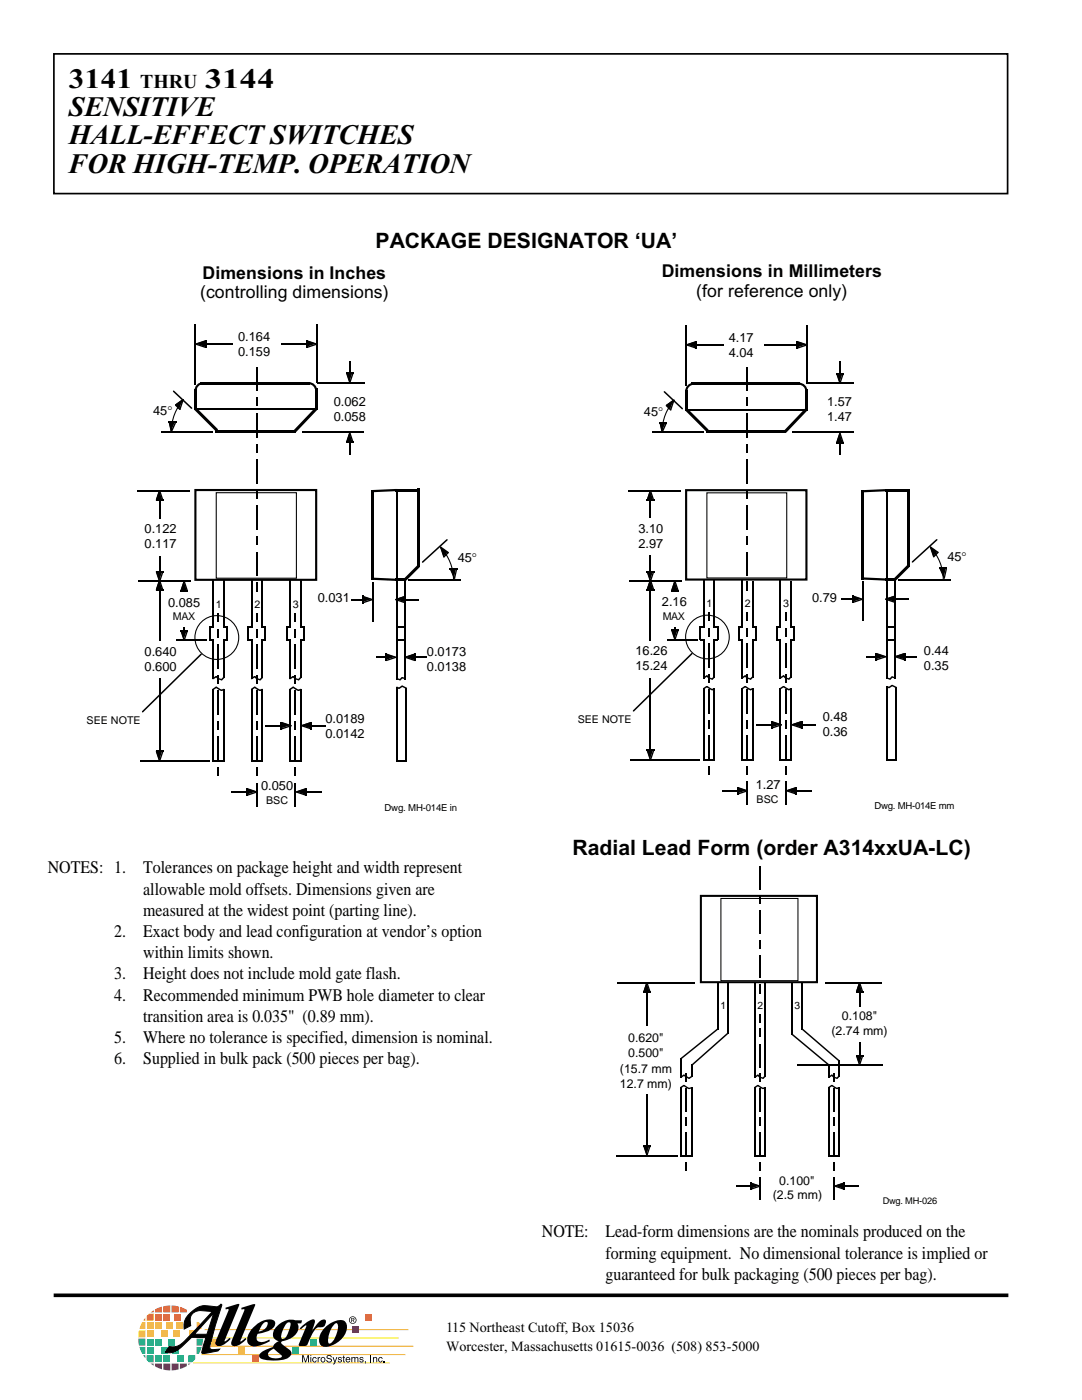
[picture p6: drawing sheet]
<svg xmlns="http://www.w3.org/2000/svg" width="216mm" height="279mm" viewBox="0 0 216 279" stroke-linecap="round" stroke-linejoin="round" font-family="sans-serif">
<path d="M10.8 10.8h190.3v27.8h-190.3z" fill="none" stroke="#000" stroke-width=".34"/>
<path d="M10.7 258.5h190.5" fill="none" stroke="#000" stroke-width=".72" stroke-linecap="butt"/>
<path d="M38.5 272h39.3M40.2 270.3h40.7M40.8 268.7h41.7" fill="none" stroke="#f3b338" stroke-width=".2"/>
<path d="M37.6 272.1h.4l-.4 .4z" fill="#6b2f88"/>
<path d="M29 263v.6h-.4z" fill="#e96a35"/>
<path d="M28.4 263.8h.6v1.4h-1.2z" fill="#f3b338"/>
<path d="M27.7 265.5h1.3v1.4h-1.4z" fill="#f8f400"/>
<path d="M27.6 267.2h1.4v1.3h-1.3z" fill="#44b854"/>
<path d="M27.8 268.8h1.2v1.4h-.6z" fill="#00a3c7"/>
<path d="M28.6 270.5h.4v.6z" fill="#0078c0"/>
<path d="M30.1 261.9l.6-.4v.4z" fill="#e20054"/>
<path d="M29.3 262.6l.4-.4h1v1.4h-1.4z" fill="#e96a35"/>
<path d="M29.3 263.8h1.4v1.4h-1.4z" fill="#f3b338"/>
<path d="M29.3 265.5h1.4v1.4h-1.4z" fill="#f8f400"/>
<path d="M29.3 267.2h1.4v1.3h-1.4z" fill="#44b854"/>
<path d="M29.3 268.8h1.4v1.4h-1.4z" fill="#00a3c7"/>
<path d="M29.3 270.5h1.4v1.4h-1l-.4-.5z" fill="#0078c0"/>
<path d="M30 272.1h.7v.5z" fill="#6b2f88"/>
<path d="M30.9 261.3l1.4-.5v1.1h-1.4z" fill="#e20054"/>
<path d="M30.9 262.2h1.4v1.4h-1.4z" fill="#e96a35"/>
<path d="M30.9 263.8h1.4v1.4h-1.4z" fill="#f3b338"/>
<path d="M32.1 265.5h1.4v1.4h-1.4z" fill="#f8f400"/>
<path d="M30.9 267.2h1.4v1.3h-1.4z" fill="#44b854"/>
<path d="M32.1 268.8h1.4v1.4h-1.4z" fill="#00a3c7"/>
<path d="M30.9 270.5h1.4v1.4h-1.4z" fill="#0078c0"/>
<path d="M30.9 272.1h1.4v1.2l-1.4-.6z" fill="#6b2f88"/>
<path d="M32.6 260.7l1.4-.2v1.4h-1.4z" fill="#e20054"/>
<path d="M32.6 262.2h1.4v1.4h-1.4z" fill="#e96a35"/>
<path d="M33 263.8h1.4v1.4h-1.4z" fill="#f3b338"/>
<path d="M34.6 265.5h1.4v1.4h-1.4z" fill="#f8f400"/>
<path d="M33.5 267.2h1.4v1.3h-1.4z" fill="#44b854"/>
<path d="M34.3 268.8h1.4v1.4h-1.4z" fill="#00a3c7"/>
<path d="M32.6 270.5h1.4v1.4h-1.4z" fill="#0078c0"/>
<path d="M32.6 272.1h1.4v1.4l-1.4-.2z" fill="#6b2f88"/>
<path d="M34.2 260.5l1.4 .2v1.2h-1.4z" fill="#e20054"/>
<path d="M34.8 262.2h1.4v1.4h-1.4z" fill="#e96a35"/>
<path d="M37.7 265.5h1.4v1.4h-1.4z" fill="#f8f400"/>
<path d="M35.3 270.5h1.4v1.4h-1.4z" fill="#0078c0"/>
<g fill="#6b2f88">
<path d="M34.2 272.1h1.4v1.2l-1.4 .2z"/>
<path d="M35.9 272.1h1.4v.5l-1.4 .6z"/>
</g>
<path d="M35.1 263.8h1.4v1.4h-1.4z" fill="#f3b338"/>
<path d="M37.6 270.5h1.4a1.34 1.34 0 0 1-.7 1.4h-.7z" fill="#0078c0"/>
<path d="M39.2 263.8h.5l.6 1.4h-1.1z" fill="#f3b338"/>
<path d="M39.2 267.2h1.3l-.2 1.3h-1.1z" fill="#44b854"/>
<path d="M39.2 268.8h1.1l-.6 1.4h-.5z" fill="#00a3c7"/>
<path d="M35.9 260.8l1.4 .6v.5h-1.4z" fill="#e20054"/>
<path d="M42 267.1h1.4v1.4h-1.4z" fill="#f8f400"/>
<path d="M50.3 270.4h1.4v1.4h-1.4z" fill="#e20054"/>
<path d="M58.3 268.8h1.4v1.4h-1.4z" fill="#44b854"/>
<path d="M61.9 267.1h1.4v1.4h-1.4z" fill="#00a3c7"/>
<path d="M72.8 262.2h1.4v1.4h-1.4z" fill="#e96a35"/>
<path d="M47.5 268.8h1.4v1.4h-1.4z" fill="#f3b338"/>
<g fill="#000">
<path d="M45 261l2.4-.7 .3-.1 .1 .2-3 7.3 .3-.1 .7-.6 .2 .2-1.2 1a1.16 1.16 0 0 1-1.8 .1v-.5l2.6-6.2v-.3h-.6zM48.2 261l2.4-.7 .3 .1-2.9 7.3 .2-.1 .8-.6 .2 .3-1.5 1.1a1.13 1.13 0 0 1-1.5 0v-.8l2.5-6.1v-.2h-.5zM50.6 264.9a3.8 3.8 0 0 1 4-1.4 1.08 1.08 0 0 1-.4 1.8l-1.1 .5-1.7 .4 .2-.5a1.7 1.7 0 0 0 1.7-1.8 1.39 1.39 0 0 0-1.4 1.1 3.6 3.6 0 0 0-.7 2.3 1.71 1.71 0 0 0 2.4 .1l.2-.1v.3a5.9 5.9 0 0 1-3.4 1.1 1.37 1.37 0 0 1-.9-2.1l.4-.8zM55.1 264.8l.8-.7 1-.5 .4-.1 .1 .5a4.5 4.5 0 0 0-1.3 3l.1 .2a.88 .88 0 0 0 1.1-.9l.7-2-.1-.3h-.5l-.1-.5 .8-.1 2.2 .1-.2 .6h-.7a2.11 2.11 0 0 1-1.1 2.8l-.9 .5-1.2 .3a.54 .54 0 0 0 .4 .8l1.5 1.3a1.55 1.55 0 0 1-1.7 1.6 8.6 8.6 0 0 1-4.5-.3l-.1-.2a1.34 1.34 0 0 1 1.2-1.5l1.5-.6 .1 .4-.3 .1a1.1 1.1 0 0 0-.8 1.2 2.25 2.25 0 0 0 2.7 .3 .97 .97 0 0 0-.7-.8l-.3-.3a.92 .92 0 0 1-.4-1.5l.8-.5a1.45 1.45 0 0 1-.8-2.5zM59.8 265.1a4.3 4.3 0 0 1 2.9-1.7l.1 .5-.6 1.7a4.8 4.8 0 0 1 2.4-2.3l.3 .1a1.07 1.07 0 0 1-.2 1.2 1.07 1.07 0 0 1-1.2 .3 3.5 3.5 0 0 0-1.6 2.2l-.2 .4a1.34 1.34 0 0 1-2.1 1l1.5-4h-.2l-.9 .8zM60.3 270.4h.3l.4 1.3 .4-1.3h.3v1.5h-.2v-1.2l-.4 1.2h-.2l-.4-1.2v1.2h-.2zM62.5 270.9h.5l.2 .3-.3-.2a.35 .35 0 0 0-.4 .3 .35 .35 0 0 0 .4 .4l.3-.2-.1 .2a.44 .44 0 0 1-.7 0v-.6zM63.4 270.8h.2v.2l.3-.2v.2l-.3 .1v.8h-.2zM65.4 270.5h.6l.2 .4-.5-.3-.4 .2 .8 .4a.53 .53 0 0 1-.2 .7 .53 .53 0 0 1-.8-.3v-.2h.2a.37 .37 0 0 0 .4 .3 .37 .37 0 0 0 .3-.3l-.8-.4v-.4zM66.4 270.8h.2l.2 .9 .3-.9h.2l-.3 .8a.63 .63 0 0 1-.5 .7l-.1-.2h.3v-.2zM64.8 265l.9-.8 1.3-.6v.5a4.2 4.2 0 0 0-1.4 4 1.76 1.76 0 0 0 1.4-1.5l.4-1.1a.94 .94 0 0 0-.4-1.4v-.5a1.51 1.51 0 0 1 2.2 .9 4.4 4.4 0 0 1-4.8 4.2 1.68 1.68 0 0 1-.6-2.2zM67.5 271l.3-.2 .4 .2-.2 .1-.2-.1-.2 .1 .6 .3-.2 .5-.5-.1-.1-.1v-.2l.4 .3 .3-.2-.6-.3z"/>
<path d="M68.5 270.5h.2v.3h.1v.2h-.1v.7l.1 .2-.3-.1v-.8h-.2zM70.1 270.8h.2v.2l.3-.2 .3 .2 .4-.2 .2 .4v.7h-.2v-.7l-.2-.2-.2 .1v.8h-.2v-.7l-.1-.2-.3 .1v.8h-.2zM71.8 271l.3-.2 .4 .2-.1 .1-.3-.1-.2 .1 .6 .3-.1 .5-.5-.1-.2-.1v-.2l.4 .3 .3-.2-.6-.3zM72.8 271.7h.2v.4l-.2 .1 .1-.3zM73.9 270.4h.2v1.5h-.2zM74.4 270.8h.2v.2a.39 .39 0 0 1 .6-.1l.1 1h-.2v-.8l-.2-.1-.3 .1v.8h-.2zM75.7 270.9h.5l.1 .3-.2-.2a.35 .35 0 0 0-.5 .3 .35 .35 0 0 0 .5 .4l.2-.2v.2a.44 .44 0 0 1-.8 0v-.6zM76.6 271.7h.2v.2h-.2z"/>
<path d="M61.9 270.8v1.1h.2v-1.1zM61.9 270.4v.2h.2v-.2z"/>
<path d="M64 271.4a.52 .52 0 0 0 1 0 .52 .52 0 0 0-1 0zM64.3 271a.35 .35 0 0 1 .5 .4 .35 .35 0 0 1-.5 .3l-.2-.3z"/>
<path d="M69.2 270.9a.54 .54 0 0 0-.2 .7 .54 .54 0 0 0 .7 .2l.2-.3-.5 .3-.3-.4h.8v-.3l-.2-.2zM69.3 271h.3l.1 .3h-.6z"/>
</g>
<path d="M40.8 265.4h40.7M41 267h38.6" fill="none" stroke="#f3b338" stroke-width=".2"/>
<path d="M42.6 262.1l-1.3 4.2h-2.5zM37.6 262.4a3.2 3.2 0 0 0-.8 2.8l1.3-.6a2.15 2.15 0 0 1 1.5-3l2.8 .1-5.6 6-1.1 .8a3 3 0 0 1-2 .2l-.7 1.2a3.2 3.2 0 0 0 3.2-1.1l2-1.9 2.9 .1-.8 3 .5 .1 2.7-.5 .3-.3h-1.6l-.3-.4 1.1-4.4 1.3-4.1-.2-.1-.9 .5-1.3-.1a4.3 4.3 0 0 0-4.3 1.7z" fill-rule="evenodd" fill="#000"/>
<path d="M37.6 262.4a4.6 4.6 0 0 1 4.3-1.7l1.3 .1 .9-.5 .2 .1-1.3 4.1-1.1 4.4 .3 .4h1.6l-.3 .3-2.7 .5-.5-.1 .8-3-2.9-.1-2 1.9a3.2 3.2 0 0 1-3.2 1.1l.7-1.2a3 3 0 0 0 3.1-1l5.6-6-2.4-.2a1.96 1.96 0 0 0-2 2.7l.1 .4-1.3 .6a3.2 3.2 0 0 1 .8-2.8zM42.6 262.1l-1.3 4.2h-2.5z" fill="none" stroke="#000" stroke-width=".2"/>
<path d="M70.3 264.7h1.4v1.4h-1.4z" fill="#6b2f88"/>
<g fill="#000">
<path d="M39 68.6l1.9-.7v1.3zM61.2 67.9l1.9 .7-1.9 .6zM69.1 74.3h1.2l-.6 2zM69.7 86.3l.6 1.9h-1.2zM76.9 130.4l2 .7-2 .6zM80.8 131.1l1.9-.7v1.3zM49.2 157.3l1.9 .7-1.9 .6zM59 158l2-.7v1.3z"/>
<path d="M69.6 263.4a.75 .75 0 0 0 1.5 0 .75 .75 0 0 0-1.5 0zM69.8 263.5a.61 .61 0 0 1 1.2 0 .61 .61 0 0 1-1.2 0zM70.1 263v.9h.1v-.4l.5 .4-.2-.4 .2-.1v-.3zM70.2 263.1l.3 .1v.2h-.3z" fill-rule="evenodd"/>
</g>
<g fill="none" stroke="#000" stroke-width=".21">
<path d="M40.9 68.7h20.5M63.2 64.7v11.8M63.3 76.4h9.4M69.8 72v2.5M39 81.7h24.1M51.3 82.4v4.9M51.3 91.6v4.9M60.3 86.2h12.4M69.8 88.2v2.6M79.2 97.8v37.8M27.7 116h10.4M42.5 115.7v9.6"/>
<path d="M44.6 115.7v9.6M50.2 115.7v9.6M51.3 100.8v4.9M51.3 110.2v4.7M52.3 115.9v9.4M57.9 115.7v9.6M60 115.9v9.4M74.5 116.1v7.9M80.9 115.9v19.7M42.5 127.7v7.9M42.5 137.5v14.5M43.6 128.5v4.9"/>
<path d="M43.6 137.7v4.9M44.6 127.7v7.6M44.6 137.5v14.5M50.2 127.7v7.9M50.2 137.5v14.5M51.3 128.5v4.9M51.3 137.7v4.9M52.3 127.7v7.6M52.3 137.5v14.5M57.9 127.7v7.9M57.9 137.5v14.5M58.9 128.5v4.9"/>
<path d="M58.9 137.7v4.9M60 127.7v7.6M60 137.5v14.5M75 131.2h2.2M79.2 137v15M81.1 137.3v14.7M82.7 131.2h2.6M42.4 151.9h2.3M43.6 146.9v4.9M46.2 158.1h3.2M50.1 151.9h2.3M51.3 146.9v4.9"/>
<path d="M51.3 156.2v4.7M57.8 151.9h2.3M58.9 146.9v4.9M58.9 156.2v4.7M61 158.1h3.2M79.1 151.9h2.1"/>
</g>
<g fill="#000">
<path d="M39 68.6l2.1 .6v.2l-2.1-.6zM40.9 68.6h.2v.8h-.2zM40.9 67.9h.2v.9h-.2zM39 68.6l2.1-.7v.2l-1.9 .7h-.2zM61.2 68.6h.2v.8h-.2zM61.2 67.9h.2v.9h-.2zM61.2 67.9l2.1 .7v.2l-2.1-.7zM61.2 69.2l2.1-.6v.2l-1.9 .6h-.2zM69.1 74.3h.2l.6 2.2h-.2zM69.1 74.3h.8v.2h-.8zM69.7 74.3h.9v.2h-.9zM70.3 74.3h.3v.2l-.7 2h-.2z"/>
<path d="M51.1 88.6h.3v1.7h-.3zM51.1 97.8h.3v1.7h-.3zM62.9 81.4h.4v.4l-4.3 4.5h-.4v-.4zM69.1 88.2h.8v.2h-.8zM69.7 86.3h.2v.2l-.6 1.9h-.2zM69.7 88.2h.9v.2h-.9zM69.7 86.3h.2l.7 2.1h-.3zM74.2 97.8l5.1-.2v.4l-4.7 .2h-.4zM51.1 107h.3v1.7h-.3zM51.1 116.1h.3v2h-.3zM74.2 115.3l5.1 .2v.4l-5.1-.2zM74.2 115.3h.4v.4h-.4z"/>
<path d="M83.3 112.7h.5v.5l-2.8 2.7h-.4v-.4zM42.4 135.3l.9-.4v.2l-.7 .5h-.2zM43 134.9h.3l.4 .4v.3h-.2l-.5-.5zM42.4 137.5l.9-.5v.3l-.7 .4h-.2zM43 137l.9 .5v.2l-.9-.4zM43.5 122.3h.2v1.7h-.2zM43.5 125.5h.2v1.7h-.2zM43.5 134.7h.2v1.7h-.2zM43.5 135.3l.8 .3v.2l-.8-.2zM43.7 137.5l.6 .2v.2l-.6-.2zM44.5 135.1h.2v.2l-.4 .5h-.2v-.2zM44.1 137.7l.6-.2v.2l-.4 .2h-.2z"/>
<path d="M50.1 135.3l.8-.4v.2l-.6 .5h-.2zM50.7 134.9h.2l.5 .4v.3h-.3l-.4-.5zM50.1 137.5l.8-.5v.3l-.6 .4h-.2zM50.7 137l.9 .5v.2l-.9-.4zM51.1 122.3h.3v1.7h-.3zM51.1 125.5h.3v1.7h-.3zM51.1 134.7h.3v1.7h-.3zM51.1 135.3l.9 .3v.2l-.9-.2zM51.4 137.5l.6 .2v.2l-.6-.2zM52.2 135.1h.2v.2l-.4 .5h-.2v-.2zM51.8 137.7l.6-.2v.2l-.4 .2h-.2zM57.8 135.3l.8-.4v.2l-.6 .5h-.2z"/>
<path d="M58.4 134.9h.2l.4 .4v.3h-.2l-.4-.5zM57.8 137.5l.8-.5v.3l-.6 .4h-.2zM58.4 137l.8 .5v.2l-.8-.4zM58.8 122.3h.2v1.7h-.2zM58.8 125.5h.2v1.7h-.2zM58.8 134.7h.2v1.7h-.2zM58.8 135.3l.9 .3v.2l-.9-.2zM59 137.5l.7 .2v.2l-.7-.2zM59.9 135.1h.2v.2l-.4 .5h-.2v-.2zM59.5 137.7l.6-.2v.2l-.4 .2h-.2zM76.9 131.1h.3v.8h-.3zM76.9 130.4h.3v.9h-.3z"/>
<path d="M76.9 130.4l2.2 .7v.2l-2.2-.7zM76.9 131.7l2.2-.6v.2l-1.9 .6h-.3zM79.1 127.7h1.9v.2h-1.9zM79.1 135.3l.8 .3v.2l-.8-.2zM79.1 137l.6 .3v.2l-.6-.2zM80.1 135.1h.3v.2l-.5 .5h-.2v-.2zM80.1 135.1l.9 .2v.3l-.9-.3zM79.5 137.3l.9-.5v.2l-.7 .5h-.2zM80.1 136.8l1.1 .5v.2l-1.1-.5zM80.8 131.1l2.1 .6v.2l-2.1-.6zM82.7 131.1h.2v.8h-.2zM82.7 130.4h.2v.9h-.2z"/>
<path d="M80.8 131.1l2.1-.7v.2l-1.9 .7h-.2zM43.5 143.9h.2v1.7h-.2zM43.5 153h.2v1.8h-.2zM49.2 157.3l2.2 .7v.2l-2.2-.7zM49.2 157.3h.2v.9h-.2zM49.2 158h.2v.8h-.2zM51.1 143.9h.3v1.7h-.3zM51.1 153h.3v1.8h-.3zM49.2 158.6l2.2-.6v.2l-2 .6h-.2zM58.8 143.9h.2v1.7h-.2zM58.8 153h.2v1.8h-.2zM59 158l2.2 .6v.2l-2.2-.6z"/>
<path d="M61 158h.2v.8h-.2zM61 157.3h.2v.9h-.2zM59 158l2.2-.7v.2l-2 .7h-.2zM79.1 151.8h.2v.2h-.2z"/>
</g>
<path d="M40.1 76.5h21.7M61.5 76.5a1.49 1.49 0 0 1 1.6 1.5M63.1 77.5v4.3M39 97.8h24.1v17.9h-24.1zM43 86.1h16M74.4 97.8v17.9M78.9 97.8h4.9M83.6 97.6v15.6M78.9 115.7h2.1" fill="none" stroke="#000" stroke-width=".43"/>
<path d="M46.7 65.4h9.4v7.2h-9.4z" fill-rule="evenodd" fill="#fff"/>
<path d="M27.5 97.9h10.4M31.8 99.7v14.5M43.1 98.3h16v17.1h-16zM31.8 117.6v32.5M81.4 115.8h10.5M87.9 109.3a9.3 9.3 0 0 1 2.6 6.4M35.2 127.8h6.1M27.9 151.9h13.9" fill="none" stroke="#000" stroke-width=".21"/>
<g fill="#000">
<path d="M31.1 99.7h.9v.2h-.9zM31.7 97.8h.3v.2l-.7 1.9h-.2zM31.7 99.7h.9v.2h-.9zM31.7 97.8h.3l.6 2.1h-.2zM31.1 114h.2l.7 2.1h-.3zM31.1 114h.9v.2h-.9zM31.1 117.6h.9v.2h-.9zM31.7 114h.9v.2h-.9zM31.7 115.7h.3v.2l-.7 1.9h-.2zM31.7 117.6h.9v.2h-.9zM31.7 115.7h.3l.6 2.1h-.2zM32.4 114h.2v.2l-.6 1.9h-.3z"/>
<path d="M87.8 109.1h.2l.7 2.1h-.2zM87.8 109.1h.2l1.5 1.1v.2h-.2l-1.5-1.1zM88.7 110.4h.2l.2 .4-.4-.2zM88.5 111l.4-.4h.2v.2l-.4 .4h-.2zM84.2 112.1l4.9-4.5h.2v.2l-4.9 4.5h-.2zM89.3 110.2h.2v.2l-.4 .4h-.2v-.2zM89.7 113.4h.9v.2h-.9zM89.7 113.4h.3l.8 2.1h-.2zM90.4 113.4h.2v.4h-.2zM90.4 113.4h.8v.2h-.8zM91 113.4h.2v.2l-.4 1.9h-.2zM31.1 149.8h.2l.7 2.2h-.3z"/>
<path d="M31.1 149.8h.9v.3h-.9zM31.7 149.8h.9v.3h-.9zM32.4 149.8h.2v.3l-.6 1.9h-.3z"/>
</g>
<path d="M31.7 97.8l.7 1.9h-1.3zM31.1 114h1.3l-.7 1.9zM31.7 115.7l.7 1.9h-1.3zM87.8 109.1l1.5 1.1-.8 .8zM89.7 113.4h1.3l-.4 1.9zM31.1 149.8h1.3l-.7 2z" fill="#000"/>
<path d="M27.5 128.1h9.4v7.2h-9.4z" fill-rule="evenodd" fill="#fff"/>
<path d="M36.8 117.8v8.2" fill="none" stroke="#000" stroke-width=".21"/>
<path d="M36.6 115.9l.7 1.9h-1.3zM36 125.7h1.3l-.7 2z" fill="#000"/>
<path d="M36 117.8h.9v.3h-.9zM36.6 115.9h.3v.2l-.7 2h-.2zM36.6 117.8h.9v.3h-.9zM36.6 115.9h.3l.6 2.2h-.2zM36 125.7h.2l.7 2.2h-.3zM36 125.7h.9v.3h-.9zM36.6 125.7h.9v.3h-.9zM37.3 125.7h.2v.3l-.6 1.9h-.3z" fill="#000"/>
<path d="M32.2 118.3h9.3v6.8h-9.3z" fill-rule="evenodd" fill="#fff"/>
<g fill="#000">
<path d="M34.5 78h.2l3.7 3.4v.2h-.3l-3.6-3.4zM34.9 80.7l1.5-1h.2v.2l-1.4 1h-.3zM36.4 79.7h.2v.2l-.6 1.9h-.2zM51.1 79.2h.3v1.7h-.3zM33.7 84.1h.8v.3h-.8zM33.7 84.1h.2l.4 2.2h-.2zM34.3 84.1h.2v.3h-.2zM34.3 84.1h.9v.3h-.9zM34.9 80.7h.3l.4 .5v.2h-.2l-.5-.5zM34.9 84.1h.3v.3l-.9 1.9h-.2zM35.4 81.2h.2l.4 .4v.2h-.2l-.4-.4zM35.6 80.9h.2v.3l-.2 .4h-.2z"/>
<path d="M38.8 81.4h.4l4.3 4.2v.5h-.5l-4.2-4.3zM72.3 118.9l2.1 .7v.2l-2.1-.7zM72.3 118.9h.2v.9h-.2zM72.3 119.6h.2v.8h-.2zM72.3 120.2l2.1-.6v.2l-1.9 .6h-.2zM78.9 119.6l2.1 .6v.2l-2.1-.6zM80.8 119.6h.2v.8h-.2zM80.8 118.9h.2v.9h-.2zM78.9 119.6l2.1-.7v.2l-1.9 .7h-.2zM56.1 144.1l2.1 .6v.2l-2.1-.6zM56.1 144.1h.2v.8h-.2zM56.1 144.7h.2v.9h-.2z"/>
<path d="M56.1 145.4l2.1-.7v.2l-1.9 .7h-.2zM60.1 144.7l2.1 .7v.2l-2.1-.7zM62 144.7h.2v.9h-.2zM62 144.1h.2v.8h-.2zM60.1 144.7l2.1-.6v.2l-1.9 .6h-.2z"/>
</g>
<path d="M39 77.7v4.1M40.6 76.5h-.1a1.53 1.53 0 0 0-1.5 1.6" fill="none" stroke="#000" stroke-width=".43"/>
<path d="M36.7 79.7a9.3 9.3 0 0 0-2.5 6.4M38.9 64.7v12.2M51.3 73.3v4.7M32.2 86.2h10.2M70.1 119.7h2.4M80.8 119.7h2.8M53.1 144.8h3.2M62 144.8h3" fill="none" stroke="#000" stroke-width=".21"/>
<path d="M34.9 80.7l1.5-1-.6 1.9zM33.7 84.1h1.2l-.8 2zM72.3 118.9l1.9 .7-1.9 .6zM78.9 119.6l1.9-.7v1.3zM56.1 144.1l1.9 .6-1.9 .7zM60.1 144.7l1.9-.6v1.3z" fill="#000"/>
<path d="M27.5 103.6h9.4v7.2h-9.4z" fill-rule="evenodd" fill="#fff"/>
<g fill="none" stroke="#000" stroke-width=".21">
<path d="M138.8 68.8h20.4M161 64.9v11.7M161.1 76.5h9.4M167.6 72.1v2.6M136.9 81.8h24M149.1 82.5v4.9M149.1 91.7v4.8M158.2 86.2h12.3M167.6 88.3v2.5M177 97.8v37.6M125.6 116h10.5M140.4 115.7v9.5"/>
<path d="M142.5 115.7v9.5M148.1 115.7v9.5M149.1 100.8v4.9M149.1 110.1v4.7M150.2 115.9v9.3M155.7 115.7v9.5M157.8 115.9v9.3M172.3 116.1v7.8M178.7 115.9v19.5M41.9 125.1v2.8M45.3 125.1v2.8M49.5 125.1v2.8"/>
<path d="M53 125.1v2.8M57.2 125.1v2.8M60.6 125.1v2.8M140.4 127.6v7.8M140.4 137.3v14.5M141.5 128.4v4.9M141.5 137.5v4.9M142.5 127.6v7.6M142.5 137.3v14.5M148.1 127.6v7.8M148.1 137.3v14.5M149.1 128.4v4.9"/>
<path d="M149.1 137.5v4.9M150.2 127.6v7.6M150.2 137.3v14.5M155.7 127.6v7.8M155.7 137.3v14.5M156.8 128.4v4.9M156.8 137.5v4.9M157.8 127.6v7.6M157.8 137.3v14.5M172.8 131.1h2.1M177 136.9v14.9M178.9 137.1v14.7"/>
<path d="M180.5 131.1h2.5M140.3 151.7h2.3M141.5 146.7v4.9M144.1 157.8h3.2M148 151.7h2.3M149.1 146.7v4.9M149.1 156v4.7M155.6 151.7h2.3M156.8 146.7v4.9M156.8 156v4.7M158.8 157.8h3.2M176.8 151.7h2.2"/>
<circle cx="43.3" cy="127.2" r="4.4"/>
</g>
<g fill="#000">
<path d="M136.9 68.7l2.1 .7v.2l-2.1-.7zM138.8 68.7h.2v.9h-.2zM138.8 68.1h.2v.8h-.2zM136.9 68.7l2.1-.6v.2l-1.9 .6h-.2zM159 68.7h.2v.9h-.2zM159 68.1h.2v.8h-.2zM159 68.1l2.1 .6v.2l-2.1-.6zM159 69.4l2.1-.7v.2l-1.9 .7h-.2zM166.9 74.5h.2l.6 2.1h-.2zM166.9 74.5h.8v.2h-.8zM167.5 74.5h.9v.2h-.9zM168.1 74.5h.3v.2l-.7 1.9h-.2z"/>
<path d="M149 88.7h.2v1.7h-.2zM149 97.8h.2v1.7h-.2zM160.7 81.5h.4v.4l-4.2 4.5h-.4v-.5zM166.9 88.3h.8v.2h-.8zM167.5 86.4h.2v.2l-.6 1.9h-.2zM167.5 88.3h.9v.2h-.9zM167.5 86.4h.2l.7 2.1h-.3zM172 97.8l5.1-.2v.4l-5.1 .2zM149 107h.2v1.7h-.2zM149 116.1h.2v1.9h-.2zM172 115.2l5.1 .3v.4l-5.1-.2zM172 115.2h.4v.5h-.4z"/>
<path d="M178.3 115.5l2.8-2.8h.4v.4l-2.7 2.8h-.5zM28.3 142l11.8-11.6h.2v.2l-11.8 11.6h-.2zM41.8 127.7h.8v.2h-.8zM41.8 125.1h.8v.2h-.8zM44.5 125.1h.9v.2h-.9zM44.7 127.7h.7v.2h-.7zM49.4 127.7h.9v.2h-.9zM49.4 125.1h.9v.2h-.9zM52.2 125.1h.9v.2h-.9zM52.4 127.7h.7v.2h-.7zM57.1 127.7h.9v.2h-.9zM57.1 125.1h.9v.2h-.9z"/>
<path d="M59.9 125.1h.8v.2h-.8zM60.1 127.7h.6v.2h-.6zM79.1 125.1h1.9v.2h-1.9zM140.3 135.2l.9-.4v.2l-.7 .4h-.2zM140.9 134.8h.3l.4 .4v.2h-.2l-.5-.4zM140.3 137.3l.9-.4v.2l-.7 .4h-.2zM140.9 136.9l.9 .4v.2l-.9-.4zM141.4 122.2h.2v1.7h-.2zM141.4 125.4h.2v1.7h-.2zM141.4 134.6h.2v1.7h-.2zM141.4 135.2l.8 .2v.2l-.8-.2zM141.6 137.3l.6 .2v.3l-.6-.3z"/>
<path d="M142 135.4l.4-.4h.2v.2l-.4 .4h-.2zM142 137.5l.6-.2v.2l-.4 .3h-.2zM148 135.2l.8-.4v.2l-.6 .4h-.2zM148.6 134.8h.2l.4 .4v.2h-.2l-.4-.4zM148 137.3l.8-.4v.2l-.6 .4h-.2zM148.6 136.9l.8 .4v.2l-.8-.4zM149 122.2h.2v1.7h-.2zM149 125.4h.2v1.7h-.2zM149 134.6h.2v1.7h-.2zM149 135.2l.9 .2v.2l-.9-.2zM149.2 137.3l.7 .2v.3l-.7-.3zM149.7 135.4l.4-.4h.2v.2l-.4 .4h-.2z"/>
<path d="M149.7 137.5l.6-.2v.2l-.4 .3h-.2zM155.6 135.2l.9-.4v.2l-.7 .4h-.2zM156.2 134.8h.3l.4 .4v.2h-.2l-.5-.4zM155.6 137.3l.9-.4v.2l-.7 .4h-.2zM156.2 136.9l.9 .4v.2l-.9-.4zM156.7 122.2h.2v1.7h-.2zM156.7 125.4h.2v1.7h-.2zM156.7 134.6h.2v1.7h-.2zM156.7 135.2l.8 .2v.2l-.8-.2zM156.9 137.3l.6 .2v.3l-.6-.3zM157.3 135.4l.4-.4h.2v.2l-.4 .4h-.2zM157.3 137.5l.6-.2v.2l-.4 .3h-.2z"/>
<path d="M174.7 131h.2v.8h-.2zM174.7 130.3h.2v.9h-.2zM174.7 130.3l2.1 .7v.2l-2.1-.7zM174.7 131.6l2.1-.6v.2l-1.9 .6h-.2zM176.8 127.6h2v.2h-2zM176.8 135.2l.9 .2v.2l-.9-.2zM176.8 136.9l.7 .2v.2l-.7-.2zM177.5 135.4l.4-.4h.2v.2l-.4 .4h-.2zM177.9 135l.9 .2v.2l-.9-.2zM177.3 137.1l.8-.4v.2l-.6 .4h-.2zM177.9 136.7l1.1 .4v.2l-1.1-.4zM178.5 131l2.2 .6v.2l-2.2-.6z"/>
<path d="M180.5 131h.2v.8h-.2zM180.5 130.3h.2v.9h-.2zM178.5 131l2.2-.7v.2l-1.9 .7h-.3zM141.4 143.7h.2v1.7h-.2zM141.4 152.8h.2v1.7h-.2zM147.1 157.1l2.1 .6v.2l-2.1-.6zM147.1 157.1h.2v.8h-.2zM147.1 157.7h.2v.9h-.2zM149 143.7h.2v1.7h-.2zM149 152.8h.2v1.7h-.2zM147.1 158.4l2.1-.7v.2l-1.9 .7h-.2zM156.7 143.7h.2v1.7h-.2z"/>
<path d="M156.7 152.8h.2v1.7h-.2zM156.9 157.7l2.1 .7v.2l-2.1-.7zM158.8 157.7h.2v.9h-.2zM158.8 157.1h.2v.8h-.2zM156.9 157.7l2.1-.6v.2l-1.9 .6h-.2zM176.8 151.6h.3v.2h-.3z"/>
</g>
<path d="M138 76.6h21.6M159.3 76.6h.1a1.49 1.49 0 0 1 1.5 1.5M160.9 77.6v4.3M136.9 97.8h24v17.9h-24zM140.9 86.1h16M172.2 97.8v17.9M176.6 97.8h4.9M181.3 97.6v15.5M176.6 115.7h2.2" fill="none" stroke="#000" stroke-width=".42"/>
<path d="M136.9 68.7l1.9-.6v1.3zM159 68.1l1.9 .6-1.9 .7zM166.9 74.5h1.2l-.6 1.9zM167.5 86.4l.6 1.9h-1.2zM174.7 130.3l1.9 .7-1.9 .6zM178.5 131l2-.7v1.3zM147.1 157.1l1.9 .6-1.9 .7zM156.9 157.7l1.9-.6v1.3z" fill="#000"/>
<path d="M144.6 65.5h7.8v7.3h-7.8z" fill-rule="evenodd" fill="#fff"/>
<path d="M125.4 97.9h10.4M129.8 99.7v14.5M141.1 98.4h15.9v16.9h-15.9zM129.8 117.6v32.3M179.2 115.8h10.4M185.7 109.2a9.3 9.3 0 0 1 2.5 6.5M133.1 127.7h6.1M125.9 151.7h13.8" fill="none" stroke="#000" stroke-width=".21"/>
<g fill="#000">
<path d="M129 99.7h.9v.2h-.9zM129.7 97.8h.2v.2l-.6 1.9h-.3zM129.7 99.7h.8v.2h-.8zM129.7 97.8h.2l.6 2.1h-.2zM129 114h.3l.6 2.1h-.2zM129 114h.9v.2h-.9zM129 117.6h.9v.2h-.9zM129.7 114h.8v.2h-.8zM129.7 115.7h.2v.2l-.6 1.9h-.3zM129.7 117.6h.8v.2h-.8zM129.7 115.7h.2l.6 2.1h-.2zM130.3 114h.2v.2l-.6 1.9h-.2z"/>
<path d="M185.6 109.1h.2l.6 2.1h-.2zM185.6 109.1h.2l1.5 1v.3h-.3l-1.4-1.1zM186.4 110.4l.4 .2v.2h-.2zM186.6 110.6h.2v.2l-.4 .4h-.2v-.2zM181.9 112.1l4.9-4.5h.2v.2l-4.8 4.5h-.3zM186.6 110.6l.4-.5h.3v.3l-.5 .4h-.2zM187.5 113.3h.8v.2h-.8zM187.5 113.3h.2l.8 2.2h-.2zM188.1 113.3h.2v.5h-.2zM188.1 113.3h.9v.2h-.9zM188.7 113.3h.3v.2l-.5 2h-.2zM129 149.6h.3l.6 2.2h-.2z"/>
<path d="M129 149.6h.9v.3h-.9zM129.7 149.6h.8v.3h-.8zM130.3 149.6h.2v.3l-.6 1.9h-.2z"/>
</g>
<path d="M129.7 97.8l.6 1.9h-1.3zM129 114h1.3l-.6 1.9zM129.7 115.7l.6 1.9h-1.3zM185.6 109.1l1.4 1-.8 .9zM187.5 113.3h1.2l-.4 1.9zM129 149.6h1.3l-.6 2z" fill="#000"/>
<path d="M125.4 128h9.4v7.2h-9.4z" fill-rule="evenodd" fill="#fff"/>
<path d="M134.7 117.8v8.1" fill="none" stroke="#000" stroke-width=".21"/>
<path d="M134.6 115.9l.6 1.9h-1.3zM133.9 125.6h1.3l-.6 2z" fill="#000"/>
<path d="M133.9 117.8h.9v.2h-.9zM134.6 115.9h.2v.2l-.7 1.9h-.2zM134.6 117.8h.8v.2h-.8zM134.6 115.9h.2l.6 2.1h-.2zM133.9 125.6h.2l.7 2.2h-.2zM133.9 125.6h.9v.3h-.9zM134.6 125.6h.8v.3h-.8zM135.2 125.6h.2v.3l-.6 1.9h-.2z" fill="#000"/>
<path d="M130.7 118.2h7.9v6.8h-7.9z" fill-rule="evenodd" fill="#fff"/>
<g fill="#000">
<path d="M132.4 78.1h.3l3.6 3.4v.2h-.2l-3.7-3.4zM132.9 80.8l1.5-1h.2v.2l-1.5 1h-.2zM134.4 79.8h.2v.2l-.7 1.9h-.2zM149 79.3h.2v1.7h-.2zM131.6 84.2h.8v.2h-.8zM131.6 84.2h.2l.4 2.2h-.2zM132.2 84.2h.2v.2h-.2zM132.2 84.2h.9v.2h-.9zM132.9 80.8h.2l.4 .5v.2h-.2l-.4-.5zM132.9 84.2h.2v.2l-.9 2h-.2zM133.3 81.3h.2l.4 .4v.2h-.2l-.4-.4zM133.5 81h.2v.3l-.2 .4h-.2z"/>
<path d="M136.7 81.5h.4l4.3 4.2v.4h-.5l-4.2-4.2zM170.1 118.9l2.1 .6v.2l-2.1-.6zM170.1 118.9h.2v.8h-.2zM170.1 119.5h.2v.8h-.2zM170.1 120.1l2.1-.6v.2l-1.9 .6h-.2zM176.6 119.5l2.2 .6v.2l-2.2-.6zM178.5 119.5h.3v.8h-.3zM178.5 118.9h.3v.8h-.3zM176.6 119.5l2.2-.6v.2l-2 .6h-.2zM153.9 143.9l2.1 .6v.3l-2.1-.7zM153.9 143.9h.2v.9h-.2zM153.9 144.5h.2v.9h-.2z"/>
<path d="M153.9 145.2l2.1-.7v.3l-1.9 .6h-.2zM157.9 144.5l2.2 .7v.2l-2.2-.6zM159.9 144.5h.2v.9h-.2zM159.9 143.9h.2v.9h-.2zM157.9 144.5l2.2-.6v.2l-1.9 .7h-.3z"/>
</g>
<path d="M136.9 77.9v4M138.5 76.6a1.53 1.53 0 0 0-1.6 1.6" fill="none" stroke="#000" stroke-width=".42"/>
<path d="M134.6 79.8a9.3 9.3 0 0 0-2.5 6.3M136.8 64.9v12.1M149.1 73.4v4.7M130.1 86.2h10.2M167.9 119.6h2.4M178.5 119.6h2.8M150.9 144.7h3.2M159.9 144.7h2.9" fill="none" stroke="#000" stroke-width=".21"/>
<path d="M132.9 80.8l1.5-1-.7 1.9zM131.6 84.2h1.3l-.9 1.9zM170.1 118.9l1.9 .6-1.9 .6zM176.6 119.5l1.9-.6v1.2zM153.9 143.9l1.9 .6-1.9 .7zM157.9 144.5l2-.6v1.3z" fill="#000"/>
<path d="M126.1 103.6h7.8v7.2h-7.8z" fill-rule="evenodd" fill="#fff"/>
<g fill="none" stroke="#000" stroke-width=".21">
<path d="M139.8 125v2.8M143.2 125v2.8M147.4 125v2.8M150.8 125v2.8M155.1 125v2.8M158.5 125v2.8"/>
<circle cx="141.2" cy="127.1" r="4.4"/>
</g>
<g fill="#000">
<path d="M126.3 141.8l11.7-11.5h.2v.2l-11.7 11.5h-.2zM139.7 127.6h.8v.2h-.8zM139.7 125h.8v.2h-.8zM142.4 125h.9v.2h-.9zM142.6 127.6h.7v.2h-.7zM147.3 127.6h.9v.2h-.9zM147.3 125h.9v.2h-.9zM150.1 125h.8v.2h-.8zM150.3 127.6h.6v.2h-.6zM155 127.6h.8v.2h-.8zM155 125h.8v.2h-.8zM157.7 125h.9v.2h-.9z"/>
<path d="M157.9 127.6h.7v.2h-.7zM176.8 125h2v.2h-2zM128.4 197.9h.8v.2h-.8zM129 196h.2v.2l-.6 1.9h-.2zM129 197.9h.8v.2h-.8zM129 196h.2l.6 2.1h-.2zM128.4 228.6h.2l.6 2.1h-.2zM128.4 228.6h.8v.2h-.8zM129 228.6h.8v.2h-.8zM129.6 228.6h.2v.2l-.6 1.9h-.2z"/>
</g>
<path d="M129.1 197.9v30.9" fill="none" stroke="#000" stroke-width=".2"/>
<path d="M129 196l.6 1.9h-1.2zM128.4 228.6h1.2l-.6 1.9z" fill="#000"/>
<path d="M122.4 204.8h13.1v13.6h-13.1z" fill-rule="evenodd" fill="#fff"/>
<g fill="none" stroke="#000" stroke-width=".2">
<path d="M143.8 179.3h15.4v16.4h-15.4zM151.6 172.8v4.8M143.2 196v9.5M145.3 196v10.3M150.6 196v19.1M151.6 181.7v4.7M151.6 190.7v4.5M152.7 196.2v18.7M158 196v10.5M160 196.2v9.3M171.5 197.9v12.9M135.9 211.2v3.9"/>
<path d="M135.9 216.9v14M136.9 217.1v4.8M138.1 212.4v2.5M138.1 216.9v14M150.6 216.9v14M151.6 208.3v4.7M151.6 217.1v4.8M152.7 216.9v14M165.4 212.4v2.7M165.4 216.9v14M166.4 217.1v4.8M167.4 211.6v3.3"/>
<path d="M167.4 216.9v14M123 230.8h12.3M135.8 230.8h2.4M136.9 226v4.7M146.8 236.7h3.1M150.5 230.8h2.3M151.6 226v4.7M151.6 235v4.5M165.3 230.8h2.2M166.4 226v4.7M166.4 235v4.5M168.3 236.7h3.1"/>
</g>
<g fill="#000">
<path d="M151.5 178.8h.2v1.6h-.2zM151.5 187.6h.2v1.7h-.2zM151.5 196.4h.2v1.9h-.2zM170.8 197.9h.8v.2h-.8zM171.4 196h.2v.2l-.6 1.9h-.2zM171.4 197.9h.8v.2h-.8zM171.4 196h.2l.6 2.1h-.2zM135.8 214.9l.8-.4v.2l-.6 .4h-.2zM136.4 214.5l.8 .4v.2l-.8-.4zM135.8 216.9l.8-.4v.2l-.6 .4h-.2zM136.4 216.5l.8 .4v.2l-.8-.4zM136.8 214.3h.2v1.6h-.2z"/>
<path d="M137 214.9l.6 .2v.2l-.6-.2zM137 216.9l.6 .2v.2l-.6-.2zM137.4 215.1l.8-.4v.2l-.6 .4h-.2zM137.4 217.1l.8-.2v.2l-.6 .2h-.2zM150.5 214.9l.8-.4v.2l-.6 .4h-.2zM151.1 214.5h.2l.4 .4v.2h-.2l-.4-.4zM150.5 216.9l.8-.4v.2l-.6 .4h-.2zM151.1 216.5l.8 .4v.2l-.8-.4zM151.5 202.4h.2v1.6h-.2zM151.5 214.3h.2v1.6h-.2zM151.5 214.9l.9 .2v.2l-.9-.2zM151.7 216.9l.7 .2v.2l-.7-.2z"/>
<path d="M152.6 214.7h.2v.2l-.4 .4h-.2v-.2zM152.2 217.1l.6-.2v.2l-.4 .2h-.2zM165.3 216.9l.8-.4v.2l-.6 .4h-.2zM165.9 216.5l.8 .4v.2l-.8-.4zM165.3 214.9l.8-.4v.2l-.6 .4h-.2zM165.9 214.5h.2l.4 .4v.2h-.2l-.4-.4zM166.3 214.3h.2v1.6h-.2zM166.3 214.9l.8 .2v.2l-.8-.2zM166.5 216.9l.6 .2v.2l-.6-.2zM166.9 217.1l.6-.2v.2l-.4 .2h-.2zM167.3 214.7h.2v.2l-.4 .4h-.2v-.2zM170.8 210.6h.2l.6 2h-.2z"/>
<path d="M170.8 210.6h.8v.2h-.8zM171.4 210.6h.8v.2h-.8zM172 210.6h.2v.2l-.6 1.8h-.2zM136.8 223.1h.2v1.6h-.2zM136.8 231.9h.2v1.6h-.2zM149.7 236l2 .6v.2l-2-.6zM149.7 236h.2v.8h-.2zM149.7 236.6h.2v.8h-.2zM151.5 223.1h.2v1.6h-.2zM151.5 231.9h.2v1.6h-.2zM149.7 237.2l2-.6v.2l-1.8 .6h-.2zM166.3 223.1h.2v1.6h-.2z"/>
<path d="M166.3 231.9h.2v1.6h-.2zM166.5 236.6l2.1 .6v.2l-2.1-.6zM168.3 236.6h.3v.8h-.3zM168.3 236h.3v.8h-.3zM166.5 236.6l2.1-.6v.2l-1.9 .6h-.2z"/>
</g>
<path d="M171.4 196l.6 1.9h-1.2zM170.8 210.6h1.2l-.6 1.8zM149.7 236l1.8 .6-1.8 .6zM166.5 236.6l1.8-.6v1.2z" fill="#000"/>
<path d="M139.9 178.8h23.1v17.2h-23.1z" fill="none" stroke="#000" stroke-width=".41"/>
<path d="M164.7 200.9h13.9v7h-13.9z" fill-rule="evenodd" fill="#fff"/>
<path d="M135.8 211.2l7.3-6h.2v.3l-7.3 5.9h-.2zM138 212.4l7.2-6.3h.2v.2l-7.2 6.3h-.2zM151.5 205.2h.2v1.7h-.2zM157.9 206.3h.2l7.4 6.1v.2h-.2l-7.4-6.1zM159.9 205.2h.2l7.4 6.4v.2h-.2l-7.4-6.3z" fill="#000"/>
<path d="M123.2 196.1h15.4M164.7 196.1h11.2M159.1 212.5h17" fill="none" stroke="#000" stroke-width=".2"/>
<g font-size="5.6">
<text x="13.8" y="17.5">3141</text>
<text x="40.9" y="17.5">3144</text>
<text x="13.8" y="23.2">SENSITIVE</text>
<text x="13.8" y="28.8">HALL-EFFECT SWITCHES</text>
<text x="13.8" y="34.5">FOR HIGH-TEMP. OPERATION</text>
</g>
<g font-size="4.2">
<text x="74.9" y="49.5">PACKAGE DESIGNATOR ‘UA’</text>
<text x="114.2" y="170.6">Radial Lead Form (order A314xxUA-LC)</text>
</g>
<text font-size="4" x="28" y="17.5">THRU</text>
<g font-size="3.5">
<text x="39.9" y="59.6">(controlling dimensions)</text>
<text x="40.4" y="55.7">Dimensions in Inches</text>
<text x="132" y="55.3">Dimensions in Millimeters</text>
<text x="138.9" y="59.2">(for reference only)</text>
<text x="9.5" y="174.3">NOTES: 1.</text>
<text x="28.6" y="174.3">Tolerances on package height and width represent</text>
<text x="28.6" y="178.5">allowable mold offsets. Dimensions given are</text>
<text x="28.6" y="182.8">measured at the widest point (parting line).</text>
<text x="22.8" y="187">2.</text>
<text x="28.6" y="187">Exact body and lead configuration at vendor’s option</text>
<text x="28.6" y="191.2">within limits shown.</text>
<text x="22.8" y="195.5">3.</text>
<text x="28.6" y="195.5">Height does not include mold gate flash.</text>
<text x="22.8" y="199.7">4.</text>
<text x="28.6" y="199.7">Recommended minimum PWB hole diameter to clear</text>
<text x="28.6" y="203.9">transition area is 0.035&quot; (0.89 mm).</text>
<text x="22.8" y="208.2">5.</text>
<text x="28.6" y="208.2">Where no tolerance is specified, dimension is nominal.</text>
<text x="22.8" y="212.4">6.</text>
<text x="28.6" y="212.4">Supplied in bulk pack (500 pieces per bag).</text>
<text x="108.1" y="246.9">NOTE:</text>
<text x="120.8" y="246.9">Lead-form dimensions are the nominals produced on the</text>
<text x="120.8" y="251.2">forming equipment. No dimensional tolerance is implied or</text>
<text x="120.8" y="255.4">guaranteed for bulk packaging (500 pieces per bag).</text>
</g>
<g font-size="2.8">
<text x="89" y="265.9">115 Northeast Cutoff, Box 15036</text>
<text x="89" y="269.6">Worcester, Massachusetts 01615-0036 (508) 853-5000</text>
</g>
<g font-size="2.6">
<text x="47.5" y="68.1">0.164</text>
<text x="47.5" y="71.1">0.159</text>
<text x="30.6" y="82.9">45°</text>
<text x="66.6" y="80.9">0.062</text>
<text x="66.6" y="83.9">0.058</text>
<text x="28.9" y="106.3">0.122</text>
<text x="28.9" y="109.3">0.117</text>
<text x="91.3" y="112.1">45°</text>
<text x="33.6" y="121">0.085</text>
<text x="63.4" y="120.2">0.031</text>
<text x="28.9" y="130.9">0.640</text>
<text x="85.2" y="130.9">0.0173</text>
<text x="28.9" y="133.8">0.600</text>
<text x="85.2" y="133.8">0.0138</text>
<text x="64.9" y="144.3">0.0189</text>
<text x="64.9" y="147.3">0.0142</text>
<text x="52.1" y="157.7">0.050</text>
</g>
<g font-size="2.5">
<text x="145.4" y="68.3">4.17</text>
<text x="145.4" y="71.3">4.04</text>
<text x="128.5" y="83">45°</text>
<text x="165" y="81">1.57</text>
<text x="165" y="84">1.47</text>
<text x="127.4" y="106.3">3.10</text>
<text x="127.4" y="109.3">2.97</text>
<text x="189.1" y="112.1">45°</text>
<text x="132.1" y="121">2.16</text>
<text x="162" y="120.1">0.79</text>
<text x="126.8" y="130.7">16.26</text>
<text x="184.4" y="130.7">0.44</text>
<text x="126.8" y="133.7">15.24</text>
<text x="184.4" y="133.7">0.35</text>
<text x="164.2" y="143.9">0.48</text>
<text x="164.2" y="146.9">0.36</text>
<text x="150.8" y="157.5">1.27</text>
<text x="168" y="203.6">0.108&quot;</text>
<text x="125.4" y="207.9">0.620&quot;</text>
<text x="165.9" y="206.5">(2.74 mm)</text>
<text x="123.7" y="214.1">(15.7 mm</text>
<text x="125.4" y="211">0.500&quot;</text>
<text x="123.7" y="217.1">12.7 mm)</text>
<text x="154.2" y="239.3">(2.5 mm)</text>
<text x="155.5" y="236.4">0.100&quot;</text>
</g>
<g font-size="2.1">
<text x="34.5" y="123.8">MAX</text>
<text x="43.1" y="121.3">1</text>
<text x="50.8" y="121.3">2</text>
<text x="58.4" y="121.3">3</text>
<text x="132.2" y="123.7">MAX</text>
<text x="141" y="121.2">1</text>
<text x="148.6" y="121.2">2</text>
<text x="156.3" y="121.2">3</text>
<text x="17.3" y="144.5">SEE NOTE</text>
<text x="115.3" y="144.3">SEE NOTE</text>
<text x="53.1" y="160.5">BSC</text>
<text x="151" y="160.3">BSC</text>
<text x="143.8" y="201.3">1</text>
<text x="151.2" y="201.3">2</text>
<text x="158.6" y="201.3">3</text>
</g>
<g font-size="1.9">
<text x="76.7" y="161.8">Dwg. MH-014E in</text>
<text x="174.5" y="161.5">Dwg. MH-014E mm</text>
</g>
<text font-size="1.8" x="176.1" y="240.3">Dwg. MH-026</text>
</svg>
